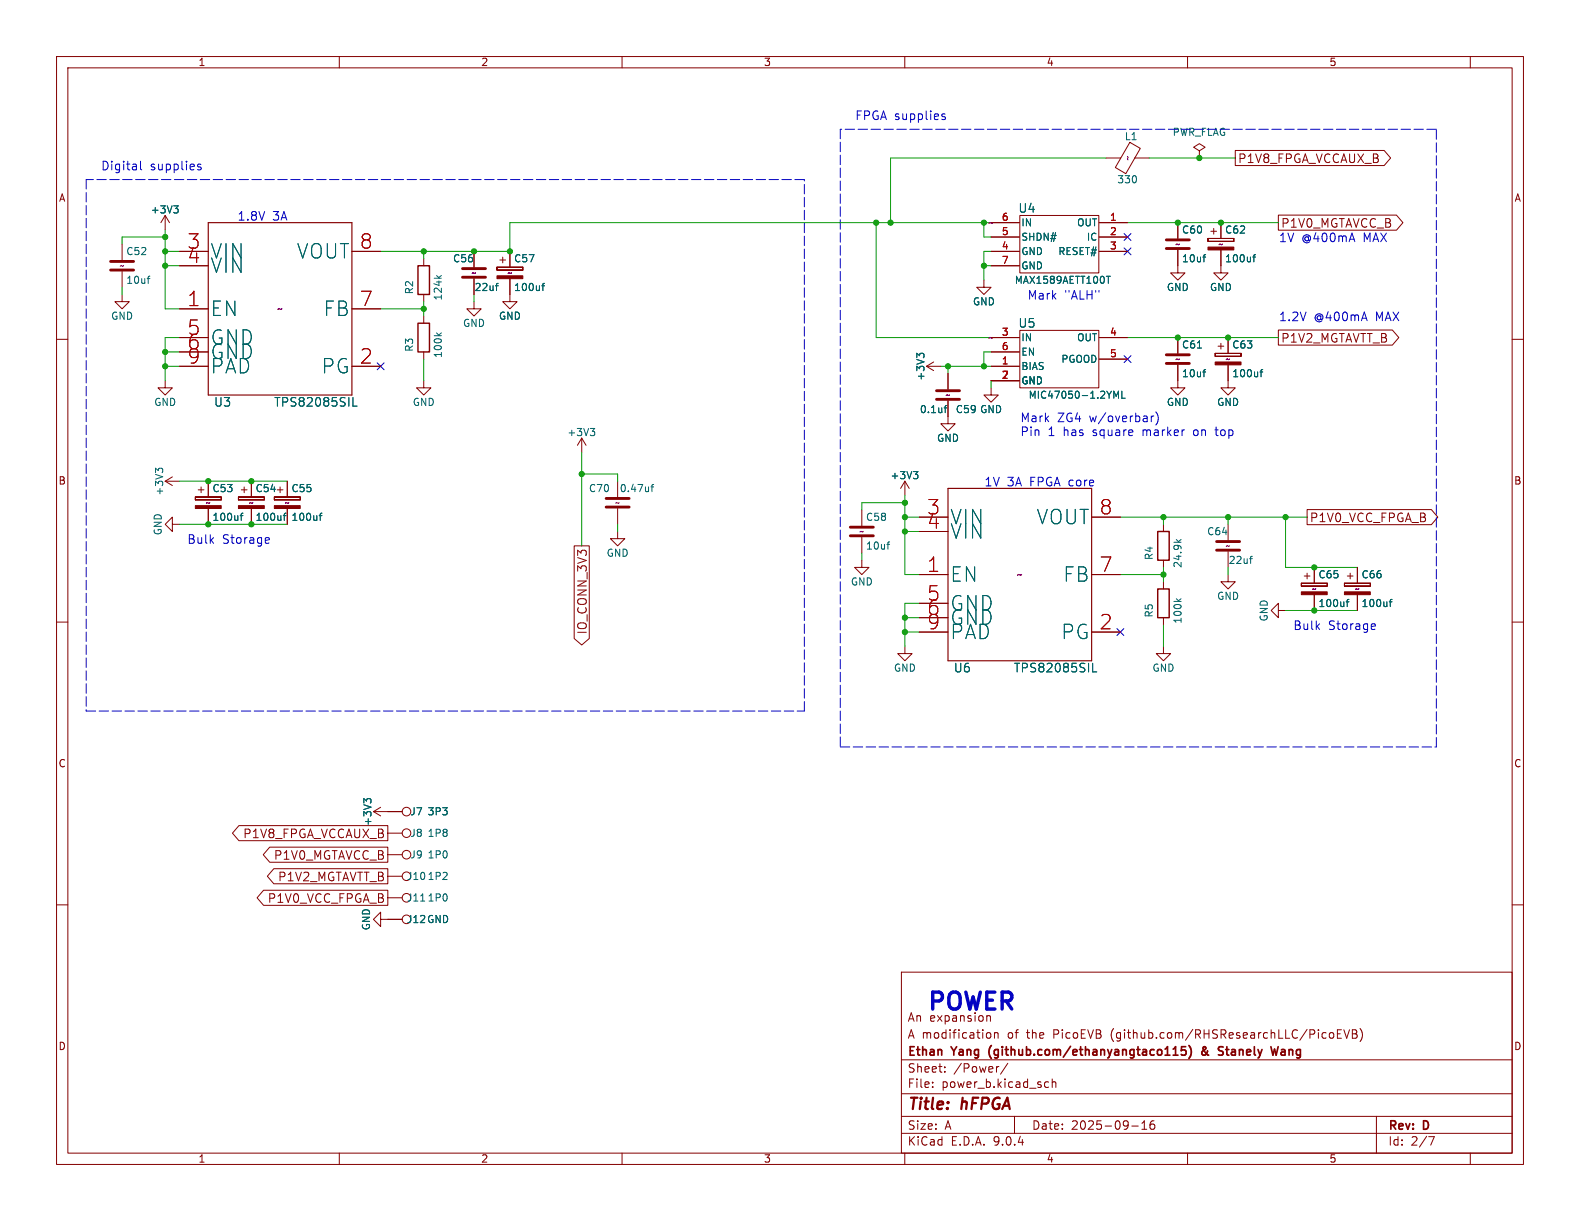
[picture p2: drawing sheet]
<svg xmlns="http://www.w3.org/2000/svg" width="279mm" height="216mm" viewBox="0 0 279 216" stroke-linecap="round" stroke-linejoin="round" font-family="sans-serif">
<g fill="none" stroke="#840000" stroke-width=".18">
<path d="M10 10h259.4v195.9h-259.4zM12 12h255.4v191.9h-255.4zM60 10v2M110 10v2M160 10v2M210 10v2M260 10v2M29.2 38.1l-.8 1.3M29.2 38.1l.8 1.3M29.2 38.1v2.5M175.3 39.4h5M180.3 38.1h14v10.2h-14z"/>
<path d="M194.4 39.4h5M195.6 27.9h2.6M199.8 25.2l1.9 1-2.6 4.5-1.9-1.1zM200.7 27.9h2.5M208.3 39.4v2.8M212.1 26.7l1-.7-1-.6-1 .6 1 .7v1.2M212.1 27.9h.1M215.9 39.4v2.8M218.4 26.6h26.4l1.1 1.3-1.1 1.4h-26.4zM226.1 38h20.8l1.2 1.4-1.2 1.3h-20.8zM21.6 52.1v1.2h1.3l-1.3 1.3-1.3-1.3h1.3M21.6 43.2v2.8"/>
<path d="M21.6 48v2.8M31.7 59.7h5.1M31.7 44.5h5.1M31.7 47h5.1M31.7 54.6h5.1M62.2 44.5h5.1M62.2 54.6h5.1M74.9 45.7v1.3M74.9 52.1v1.2M74.9 55.9v1.3M83.8 53.3v1.3h1.3l-1.3 1.3-1.3-1.3h1.3M83.8 44.5v2.7"/>
<path d="M83.8 49.3v2.8M87.9 47.2v.6zM87.9 47.8h4.6zM87.9 47.2h4.6zM88.4 46h1M88.9 45.5v1M90.2 49.3v4h1.2l-1.2 1.3-1.3-1.3h1.3M90.2 44.5v2.7M92.5 47.2v.6zM174 49.5v1.3h1.3l-1.3 1.3-1.3-1.3h1.3M175.3 59.7h5M175.3 41.9h5"/>
<path d="M175.3 44.5h5M175.3 47h5M180.3 58.4h14v10.2h-14zM194.4 59.7h5M194.4 41.9h5M194.4 44.5h5M208.3 44.2v4.1h1.2l-1.2 1.2-1.3-1.2h1.3M208.3 59.7v2.8M213.6 42.2v.5zM213.6 42.7h4.6zM213.6 42.2h4.6zM214.1 40.9h1"/>
<path d="M214.6 40.4v1M215.9 44.2v4.1h1.3l-1.3 1.2-1.3-1.2h1.3M217.2 59.7v2.8M218.2 42.2v.5zM226.1 58.4h20.1l1.2 1.3-1.2 1.3h-20.1zM10 60h2M29.2 67.3v1.3h1.3l-1.3 1.3-1.3-1.3h1.3M31.7 62.2h5.1M31.7 64.8h5.1M62.2 64.8h5.1M74.9 67.3v1.3h1.3l-1.3 1.3-1.2-1.3h1.2M74.9 62.2v1.3"/>
<path d="M102.9 77.5l-.8 1.2M102.9 77.5l.7 1.2M102.9 77.5v2.5M163.8 64.8h2.6M163.8 64.8l1.3 .7M165.1 64l-1.3 .8M167.6 70.9v4h1.3l-1.3 1.3-1.2-1.3h1.2M167.6 66v2.8M175.3 68.6v1.3h1.2l-1.2 1.2-1.3-1.2h1.3M175.3 62.2h5M175.3 64.8h5M175.3 67.3h5"/>
<path d="M194.4 63.5h5M208.3 64.5v4.1h1.2l-1.2 1.3-1.3-1.3h1.3M214.9 62.5v.5zM214.9 63h4.6zM214.9 62.5h4.6zM215.4 61.2h1M215.9 60.7v1M217.2 64.5v4.1h1.2l-1.2 1.3-1.3-1.3h1.3M219.5 62.5v.5zM267.4 60h2M29.2 85.1l1.3 .8M29.2 85.1h2.5"/>
<path d="M30.5 92.7v-1.3l-1.3 1.3 1.3 1.3v-1.3h1.2M30.5 84.3l-1.3 .8M34.5 87.9v.5zM34.5 88.4h4.6zM34.5 87.9h4.6zM35.1 86.6h1M35.6 86.1v1M36.8 85.1v2.8M36.8 89.9v2.8M39.1 87.9v.5zM42.2 87.9v.5zM42.2 88.4h4.5z"/>
<path d="M42.2 87.9h4.5zM42.7 86.6h1M43.2 86.1v1M44.4 85.1v2.8M44.4 89.9v2.8M46.7 87.9v.5zM48.5 87.9v.5zM48.5 88.4h4.6zM48.5 87.9h4.6zM49 86.6h1M49.5 86.1v1M50.8 85.1v2.8"/>
<path d="M50.8 89.9v2.8M53.1 87.9v.5zM101.5 96.5h2.7v16.4l-1.3 1.2-1.4-1.2zM109.2 94v1.3h1.3l-1.3 1.2-1.3-1.2h1.3M109.2 85.1v2.8M109.2 89.9v2.8M152.4 99.1v1.2h1.3l-1.3 1.3-1.3-1.3h1.3M152.4 90.2v2.8M152.4 95v2.8M160 85.1l-.7 1.3M160 85.1l.8 1.3M160 85.1v2.5"/>
<path d="M162.6 91.4h5M162.6 94h5M193 91.4h5.1M205.7 92.7v1.3M205.7 99.1v1.2M217.2 92.7v2.8M217.2 97.5v2.8M231.1 90.1h22l1.2 1.3-1.2 1.4h-22zM10 110h2M160 114.3v1.3h1.3l-1.3 1.2-1.3-1.2h1.3M162.6 101.6h5M162.6 106.7h5"/>
<path d="M162.6 109.2h5M162.6 111.8h5M193 101.6h5.1M193 111.8h5.1M205.7 114.3v1.3h1.3l-1.3 1.2-1.2-1.2h1.2M205.7 102.9v1.2M205.7 109.2v1.3M217.2 101.6v1.3h1.2l-1.2 1.2-1.3-1.2h1.3M226.1 108v-1.3l-1.3 1.3 1.3 1.2v-1.2h1.2M230.1 103.1v.5zM230.1 103.6h4.6zM230.1 103.1h4.6z"/>
<path d="M230.6 101.9h1M231.1 101.3v1.1M232.4 100.3v2.8M232.4 105.2v2.8M234.7 103.1v.5zM237.7 103.1v.5zM237.7 103.6h4.6zM237.7 103.1h4.6zM238.3 101.9h1M238.8 101.3v1.1M240 100.3v2.8M240 105.2v2.8"/>
<path d="M242.3 103.1v.5zM267.4 110h2M42.3 146h26.3v2.7h-26.3l-1.2-1.4zM46.6 157.4h22v2.7h-22l-1.1-1.3zM47.7 149.8h20.9v2.7h-20.9l-1.1-1.4zM48.4 153.6h20.2v2.7h-20.2l-1.1-1.4zM66 143.5h5.1M66 143.5l1.3 .8M67.3 142.7l-1.3 .8M68.6 154.9h2.5M68.6 151.1h2.5M68.6 147.3h2.5"/>
<path d="M68.6 158.8h2.5M10 160h2M67.3 162.6v-1.3l-1.3 1.3 1.3 1.2v-1.2h3.8M159.4 171.9h108v32h-108zM174.5 179.6v1M175.1 179.8v.8M267.4 160h2M159.4 197.4h108M159.4 193.4h108M159.4 187.4h108M164.9 192.1v.2M164.9 191.4v.1"/>
<path d="M167.1 189.4v.2M167.1 188.7v.1M174.7 182.6l.4 .1 .1 .2-.1 .5-.4 .2M175.9 182.7l.2-.1 .3 .1 .1 .9M175.9 182.6v1M176.6 188.6l-.2 .1M178.2 188l-1.3 1.9M179.4 197.4v3M184.9 192.2h.5M184.9 191.4h.5M186.1 191.4l.2-.1 .3 .1 .1 .9M186.1 190.8v1.5"/>
<path d="M200.1 199.1h1.2M201.9 199.7h.9M201.9 198.6l.5-.4v1.5M204.1 198.2a.59 .59 0 0 0-.7 .6v.6l.1 .2 .4 .1 .2-.2 .1-.5-.1-.2h-.5l-.2 .2M235.6 182.6l.3 .3v.4l-.3 .3M236.5 182.8h.5M237.2 182.1h-.7v1.5h.7M237.6 182.1l.5 1.5 .5-1.5M239.1 182.1h.5l.3 .1v.3l-.3 .3a.4 .4 0 0 1 .4 .4 .4 .4 0 0 1-.3 .4h-.6zM239.1 182.8h.5M240.5 181.9a1.72 1.72 0 0 1 0 2.3M243.4 197.4v6.5"/>
<path d="M60 203.9v2M110 203.9v2M159.4 200.4h108M160 203.9v2M210 203.9v2M252.6 201h1l-.6 1.5M260 203.9v2"/>
<circle cx="71.9" cy="154.9" r=".76"/>
<circle cx="71.9" cy="147.3" r=".76"/>
<circle cx="71.9" cy="143.5" r=".76"/>
<circle cx="71.9" cy="151.1" r=".76"/>
<circle cx="71.9" cy="158.7" r=".76"/>
<circle cx="71.9" cy="162.6" r=".76"/>
</g>
<path d="M207.5 186.6h.8M207.6 185.4l.3-.3v1.5M209.7 185.1h-.7l-.1 .7 .2-.2 .5 .1 .1 .2v.5l-.2 .2-.6-.2M210.3 184.9a1.74 1.74 0 0 1-.1 2.2M213.2 185.5l-.5 .4a.41 .41 0 0 0-.1 .5 .41 .41 0 0 0 .6 .1M213.2 185.1h-.4a.56 .56 0 0 0 .2 .8l.3 .4M215.7 185.8l.5 .1 .1 .4-.3 .3h-.3M215.7 185.1h.6M226 185.1l-.3 1.5-.3-1.1M226.7 185.6h-.1M226.7 186a.29 .29 0 0 0-.2 .3 .29 .29 0 0 0 .2 .3" fill="none" stroke="#840000" stroke-width=".3"/>
<path d="M73.9 47h2v5.1h-2zM73.9 57.2h2v5h-2zM204.7 94h2.1v5.1h-2.1zM204.7 104.1h2.1v5.1h-2.1z" fill="none" stroke="#840000" stroke-width=".25"/>
<g fill="none" stroke="#006464" stroke-width=".18">
<path d="M30.7 36.4h.8l-.4 .5M31.3 36.9l.2 .2v.3l-.2 .3M26 49.3h.5M26.5 48.8l-.2 .1M37.4 45.6l.9 2.6 .8-2.6M40 45.6v2.6M42.6 45.6v2.6l-1.4-2.6v2.6M77.2 48.7l.5 .5M77.2 58.9l.5 .5M78 48.7l-.4 .4M78 58.9l-.4 .3M87.6 50.5h.5"/>
<path d="M88.1 50.1l-.2 .1M95.8 50.5h.5M96.3 50.1l-.3 .2v1.1M195.6 48.9h.7M196 48.9v1.2M212.7 45.5h.5M213.2 45l-.2 .1M221.5 45.5h.5M222 45l-.3 .2v1.1M37.7 62.3l.1 .5M39.2 62.3v.9M41.8 60.9v2.5l-1.5-2.5v2.5"/>
<path d="M43 60.9v2.5M44.4 62.3l-.1 .5M62.4 70.3v1.5h.7M104.4 75.8h.8l-.5 .4M104.9 76.2l.3 .3v.3l-.3 .2M162.6 62.9l-.5-.4v.8M162.6 62.7l.2-.2h.4l.2 .2M167 72.1h.4M167.4 71.7l-.3 .2v1.1M197 70.4v-1.2l.4 .9 .4-.9v1.2M198.4 69.2v1.2h.6M211.7 61.5h.8"/>
<path d="M212.7 65.8h.5M213.2 65.3l-.2 .1M222.8 65.8h.5M223.3 65.3l-.3 .2v1.1M28 83.2l-.5-.4v.8M28 83l.2-.2h.3l.3 .2M42.5 91.2h.5M43 90.7l-.3 .2v1.1M50.1 91.2h.5M50.6 90.7l-.3 .2v1.1M56.4 91.2h.5M56.9 90.7l-.3 .2v1.1"/>
<path d="M115.1 86.1h.5M115.6 85.7l-.3 .2v1M156.8 96.3h.5M157.3 95.8l-.2 .1M161.5 83.4h.8l-.4 .5M162.1 83.9l.2 .2v.3l-.2 .3M208 95.4l.5 .5M208.9 95.4l-.5 .4M221 98.8h.5M221.5 98.4h-.3M168.5 109.3l.1 .5M170.1 109.3v.8"/>
<path d="M172.6 107.8v2.6l-1.5-2.6v2.6M173.8 107.8v2.6M175.3 109.3l-.2 .5M193.2 117.3v1.5h.7M208 105.9l.5 .4M208.9 105.9l-.5 .3M238.1 106.4h.4M238.5 106l-.3 .2v1.1M245.7 106.4h.5M246.2 106l-.3 .2v1.1M64.8 141.6l-.5-.4v.8M64.8 141.5l.3-.3h.3l.2 .3"/>
<path d="M74.4 159.3h.7"/>
</g>
<path d="M36.8 39.4h25.4v30.5h-25.4zM167.6 86.4h25.4v30.4h-25.4z" fill="none" stroke="#840000" stroke-width=".2"/>
<g fill="none" stroke="#840000" stroke-width=".51">
<path d="M19.6 46.2h4M19.6 47.8h4M81.8 47.5h4.1M81.8 49h4.1M206.2 42.4h4.1M206.2 43.9h4.1M165.6 69.1h4.1M165.6 70.6h4.1M206.2 62.7h4.1M206.2 64.3h4.1M107.2 89.7h4.1M107.2 88.1h4.1"/>
<path d="M150.4 93.2h4M150.4 94.7h4M215.1 95.8h4.1M215.1 97.3h4.1"/>
</g>
<g fill="#840000" stroke="#840000" stroke-width=".18">
<path d="M213.6 43.7h4.6v.5h-4.6z"/>
<path d="M214.9 64h4.6v.5h-4.6z"/>
<path d="M87.9 48.8h4.6v.5h-4.6z"/>
<path d="M48.5 89.4h4.6v.5h-4.6z"/>
<path d="M42.2 89.4h4.5v.5h-4.5z"/>
<path d="M34.5 89.4h4.6v.5h-4.6z"/>
<path d="M230.1 104.6h4.6v.6h-4.6z"/>
<path d="M237.7 104.6h4.6v.6h-4.6z"/>
</g>
<path d="M15.2 31.8v93.9M142.2 31.8h-127M148.6 22.9v109.2M254 22.9h-105.4M15.2 125.7h127M142.2 125.7v-93.9M148.6 132.1h105.4M254 132.1v-109.2" fill="none" stroke="#0000c2" stroke-width=".18" stroke-dasharray="1.7 .6"/>
<g fill="none" stroke="#009600" stroke-width=".18">
<path d="M154.9 39.4v20.3h20.4M174 39.4v2.5h1.3M175.3 39.4h-85.1v5.1h-22.9M195.6 27.9h-38.1v11.5M199.4 39.4h26.7M203.2 27.9h15.2M21.6 50.8v1.3M29.2 44.5h2.5M29.2 41.9h-7.6v1.3M29.2 40.6v14h2.5M29.2 47h2.5M31.7 59.7h-2.5v7.6"/>
<path d="M67.3 54.6h7.6M74.9 44.5v1.2M74.9 53.3v2.6M83.8 52.1v1.2M174 47h1.3M175.3 44.5h-1.3v5M199.4 59.7h26.7M29.2 64.8h2.5M29.2 62.2h2.5M74.9 63.5v3.8M166.4 64.8h8.9M167.6 64.8v1.2"/>
<path d="M175.3 62.2h-1.3v2.6M175.3 67.3v1.3M31.7 85.1h19.1M31.7 92.7h19.1M102.9 80v16.5M102.9 83.8h6.3v1.3M109.2 92.7v1.3M152.4 97.8v1.3M160 87.6v14h2.6M160 88.9h-7.6v1.3M160 94h2.6M160 91.4h2.6"/>
<path d="M198.1 91.4h33M205.7 91.4v1.3M217.2 91.4v1.3M227.3 91.4v8.9h12.7M160 111.8h2.6M160 109.2h2.6M162.6 106.7h-2.6v7.6M198.1 101.6h7.6M205.7 100.3v2.6M205.7 110.5v3.8M217.2 100.3v1.3M227.3 108h12.7"/>
</g>
<path d="M198.8 43.8l1.2 1.3M198.8 41.3l1.2 1.2M200 43.8l-1.2 1.3M200 41.3l-1.2 1.2M66.7 64.2l1.2 1.2M67.9 64.2l-1.2 1.2M198.8 62.9l1.2 1.2M200 62.9l-1.2 1.2M197.5 111.2l1.2 1.2M198.7 111.2l-1.2 1.2" fill="none" stroke="#000084" stroke-width=".18"/>
<path d="M24.8 28.5v1.3l.3 .2M34.9 29.3l.7 .4-.2 .3h-.5M35.5 29.1l-.3-.1-.3 .2M166.5 20.4l.7 .5-.2 .2h-.5M167.1 20.2l-.3-.1-.3 .2M203.6 73.6v1M204 73.6h-.3l-.1 .2M204.4 72.8a1.77 1.77 0 0 1 .1 2.3M47.1 95.1h.5v.3l-.7 .2M47.6 96l-.5 .1M242.7 110.3l.4 .1 .1 .3-.7 .1M243.1 111.2l-.4 .1" fill="none" stroke="#0000c2" stroke-width=".18"/>
<g fill="#009600" stroke="#009600" stroke-width=".18">
<circle cx="154.9" cy="39.4" r=".46"/>
<circle cx="157.5" cy="39.4" r=".46"/>
<circle cx="174" cy="39.4" r=".46"/>
<circle cx="174" cy="47" r=".46"/>
<circle cx="102.9" cy="83.8" r=".46"/>
<circle cx="160" cy="88.9" r=".46"/>
<circle cx="160" cy="91.4" r=".46"/>
<circle cx="205.7" cy="101.6" r=".46"/>
<circle cx="160" cy="111.8" r=".46"/>
<circle cx="217.2" cy="91.4" r=".46"/>
<circle cx="227.3" cy="91.4" r=".46"/>
<circle cx="167.6" cy="64.8" r=".46"/>
<circle cx="174" cy="64.8" r=".46"/>
<circle cx="160" cy="94" r=".46"/>
<circle cx="160" cy="109.2" r=".46"/>
<circle cx="205.7" cy="91.4" r=".46"/>
<circle cx="232.4" cy="100.3" r=".46"/>
<circle cx="232.4" cy="108" r=".46"/>
<circle cx="212.1" cy="27.9" r=".46"/>
<circle cx="208.3" cy="39.4" r=".46"/>
<circle cx="215.9" cy="39.4" r=".46"/>
<circle cx="74.9" cy="44.5" r=".46"/>
<circle cx="74.9" cy="54.6" r=".46"/>
<circle cx="83.8" cy="44.5" r=".46"/>
<circle cx="90.2" cy="44.5" r=".46"/>
<circle cx="208.3" cy="59.7" r=".46"/>
<circle cx="217.2" cy="59.7" r=".46"/>
<circle cx="36.8" cy="92.7" r=".46"/>
<circle cx="36.8" cy="85.1" r=".46"/>
<circle cx="44.4" cy="92.7" r=".46"/>
<circle cx="44.4" cy="85.1" r=".46"/>
<circle cx="29.2" cy="47" r=".46"/>
<circle cx="29.2" cy="62.2" r=".46"/>
<circle cx="29.2" cy="64.8" r=".46"/>
<circle cx="29.2" cy="44.5" r=".46"/>
<circle cx="29.2" cy="41.9" r=".46"/>
</g>
<text font-size="4.2" fill="#0000c2" x="163.8" y="178.8">POWER</text>
<g font-size="3.5" fill="#a90000">
<text x="33.1" y="44.2">3</text>
<text x="33.1" y="46.7">4</text>
<text x="63.6" y="44.2">8</text>
<text x="33.1" y="54.4">1</text>
<text x="33.1" y="59.4">5</text>
<text x="63.6" y="54.4">7</text>
<text x="33.1" y="62">6</text>
<text x="33.1" y="64.5">9</text>
<text x="63.6" y="64.5">2</text>
<text x="163.9" y="91.2">3</text>
<text x="163.9" y="93.7">4</text>
<text x="194.4" y="91.2">8</text>
<text x="163.9" y="101.3">1</text>
<text x="194.4" y="101.3">7</text>
<text x="163.9" y="106.4">5</text>
<text x="163.9" y="109">6</text>
<text x="163.9" y="111.5">9</text>
<text x="194.4" y="111.5">2</text>
</g>
<g font-size="3.5" fill="#006464">
<text x="37.1" y="45.9">VIN</text>
<text x="52.6" y="45.9">VOUT</text>
<text x="37.1" y="56.1">EN</text>
<text x="57.3" y="56.1">FB</text>
<text x="37.1" y="61.2">GND</text>
<text x="37.1" y="66.3">PAD</text>
<text x="56.9" y="66.3">PG</text>
<text x="167.9" y="92.9">VIN</text>
<text x="167.9" y="95.5">VIN</text>
<text x="183.4" y="92.9">VOUT</text>
<text x="167.9" y="103.1">EN</text>
<text x="188.1" y="103.1">FB</text>
<text x="167.9" y="108.2">GND</text>
<text x="167.9" y="113.3">PAD</text>
<text x="187.8" y="113.3">PG</text>
</g>
<g font-size="2.8" fill="#840000">
<text x="160.4" y="196.8">Title:</text>
<text x="170.1" y="196.8">hFPGA</text>
</g>
<g font-size="2.1" fill="#0000c2">
<text x="151.1" y="21.3">FPGA supplies</text>
<text x="17.8" y="30.2">Digital</text>
<text x="26.5" y="30.2">supplies</text>
<text x="41.9" y="39.1">1.8V</text>
<text x="48.2" y="39.1">3A</text>
<text x="226.1" y="42.9">1V @400mA</text>
<text x="241.1" y="42.9">MAX</text>
<text x="181.6" y="53.1">Mark</text>
<text x="188.2" y="53.1">&quot;ALH&quot;</text>
<text x="226.1" y="56.9">1.2V</text>
<text x="232.3" y="56.9">@400mA</text>
<text x="243.3" y="56.9">MAX</text>
<text x="180.3" y="74.8">Mark</text>
<text x="180.3" y="77.2">Pin</text>
<text x="185.3" y="77.2">1</text>
<text x="187" y="74.8">ZG4</text>
<text x="188" y="77.2">has</text>
<text x="192.7" y="74.8">w/overbar)</text>
<text x="193.4" y="77.2">square</text>
<text x="202.3" y="77.2">marker</text>
<text x="211.4" y="77.2">on</text>
<text x="215.5" y="77.2">top</text>
<text x="174" y="86.1">1V 3A FPGA core</text>
<text x="33" y="96.3">Bulk</text>
<text x="39.3" y="96.3">Storage</text>
<text x="228.6" y="111.5">Bulk</text>
<text x="234.8" y="111.5">Storage</text>
</g>
<g font-size="2.1" fill="#840000">
<text x="218.8" y="29">P1V8_FPGA_VCCAUX_B</text>
<text x="226.4" y="40.5">P1V0_MGTAVCC_B</text>
<text x="226.4" y="60.8">P1V2_MGTAVTT_B</text>
<text x="231.5" y="92.5">P1V0_VCC_FPGA_B</text>
<text x="104" y="112.2" transform="rotate(-90 104 112.2)">IO_CONN_3V3</text>
<text x="42.9" y="148.4">P1V8_FPGA_VCCAUX_B</text>
<text x="48.4" y="152.2">P1V0_MGTAVCC_B</text>
<text x="47.3" y="159.8">P1V0_VCC_FPGA_B</text>
<text x="49.1" y="156">P1V2_MGTAVTT_B</text>
<text x="160.4" y="183.9">A modification</text>
<text x="160.4" y="180.9">An expansion</text>
<text x="178.2" y="183.9">of</text>
<text x="181.7" y="183.9">the</text>
<text x="186.5" y="183.9">PicoEVB</text>
<text x="196.8" y="183.9">(github.com/RHSResearchLLC/PicoEVB)</text>
<text x="160.4" y="189.9">Sheet:</text>
<text x="160.4" y="187.1">Ethan</text>
<text x="168.4" y="187.1">Yang</text>
<text x="168.6" y="189.9">/Power/</text>
<text x="175.5" y="187.1">(github.com/ethanyangtaco115)</text>
<text x="213.8" y="187.1">&amp;</text>
<text x="217.4" y="187.1">Stanely</text>
<text x="227.3" y="187.1">Wang</text>
<text x="160.4" y="192.6">File:</text>
<text x="166.5" y="192.6">power_b.kicad_sch</text>
<text x="160.4" y="202.8">KiCad</text>
<text x="160.4" y="200">Size:</text>
<text x="167.1" y="200">A</text>
<text x="168.1" y="202.8">E.D.A.</text>
<text x="175.7" y="202.8">9.0.4</text>
<text x="182.4" y="200">Date:</text>
<text x="189.4" y="200">2025-09-16</text>
<text x="245.4" y="200.2">Rev:</text>
<text x="245.4" y="202.8">Id:</text>
<text x="249.5" y="202.8">2/7</text>
<text x="251.8" y="200.2">D</text>
</g>
<g font-size="2.1" fill="#840084">
<text x="174.6" y="40.4">~</text>
<text x="48.9" y="55.6">~</text>
<text x="174.6" y="60.7">~</text>
<text x="179.7" y="102.6">~</text>
</g>
<g font-size="2.1" fill="#006464">
<text x="180" y="37.8">U4</text>
<text x="180" y="58.1">U5</text>
<text x="37.8" y="72.1">U3</text>
<text x="48.4" y="72.1">TPS82085SIL</text>
<text x="168.6" y="119.1">U6</text>
<text x="179.2" y="119.1">TPS82085SIL</text>
</g>
<g font-size="1.8" fill="#840000">
<text x="35" y="11.9">1</text>
<text x="85" y="11.9">2</text>
<text x="135" y="11.9">3</text>
<text x="185" y="11.9">4</text>
<text x="235" y="11.9">5</text>
<text x="10.3" y="35.9">A</text>
<text x="267.7" y="35.9">A</text>
<text x="10.3" y="85.9">B</text>
<text x="267.7" y="85.9">B</text>
<text x="10.3" y="135.9">C</text>
<text x="267.7" y="135.9">C</text>
<text x="10.3" y="185.9">D</text>
<text x="267.7" y="185.9">D</text>
<text x="35" y="205.8">1</text>
<text x="85" y="205.8">2</text>
<text x="135" y="205.8">3</text>
<text x="185" y="205.8">4</text>
<text x="235" y="205.8">5</text>
</g>
<g font-size="1.8" fill="#006464">
<text x="198.8" y="25">L1</text>
<text x="207.3" y="24.2">PWR_FLAG</text>
<text x="197.5" y="32.6">330</text>
<text x="26.6" y="37.9">+3V3</text>
<text x="208.9" y="41.5">C60</text>
<text x="216.5" y="41.5">C62</text>
<text x="22.2" y="45.3">C52</text>
<text x="80" y="46.6">C56</text>
<text x="90.8" y="46.6">C57</text>
<text x="208.9" y="46.6">10uf</text>
<text x="216.5" y="46.6">100uf</text>
<text x="22.2" y="50.4">10uf</text>
<text x="73.3" y="52.1" transform="rotate(-90 73.3 52.1)">R2</text>
<text x="78.3" y="53.2" transform="rotate(-90 78.3 53.2)">124k</text>
<text x="83.8" y="51.7">22uf</text>
<text x="90.8" y="51.7">100uf</text>
<text x="206.2" y="51.7">GND</text>
<text x="213.9" y="51.7">GND</text>
<text x="19.6" y="56.7">GND</text>
<text x="81.8" y="58">GND</text>
<text x="88.1" y="56.7">GND</text>
<text x="172" y="54.2">GND</text>
<text x="73.3" y="62.3" transform="rotate(-90 73.3 62.3)">R3</text>
<text x="78.3" y="63.4" transform="rotate(-90 78.3 63.4)">100k</text>
<text x="208.9" y="61.8">C61</text>
<text x="217.8" y="61.8">C63</text>
<text x="27.2" y="72">GND</text>
<text x="72.9" y="72">GND</text>
<text x="163.7" y="67.4" transform="rotate(-90 163.7 67.4)">+3V3</text>
<text x="206.2" y="72">GND</text>
<text x="208.9" y="66.9">10uf</text>
<text x="215.1" y="72">GND</text>
<text x="217.8" y="66.9">100uf</text>
<text x="100.2" y="77.3">+3V3</text>
<text x="162.6" y="73.3">0.1uf</text>
<text x="168.9" y="73.3">C59 GND</text>
<text x="165.6" y="78.3">GND</text>
<text x="29.1" y="87.7" transform="rotate(-90 29.1 87.7)">+3V3</text>
<text x="37.5" y="87.2">C53</text>
<text x="45.1" y="87.2">C54</text>
<text x="51.4" y="87.2">C55</text>
<text x="104" y="87.2">C70</text>
<text x="109.5" y="87.2">0.47uf</text>
<text x="157.4" y="84.9">+3V3</text>
<text x="28.8" y="94.7" transform="rotate(-90 28.8 94.7)">GND</text>
<text x="37.5" y="92.3">100uf</text>
<text x="45.1" y="92.3">100uf</text>
<text x="51.4" y="92.3">100uf</text>
<text x="153" y="92.3">C58</text>
<text x="213.4" y="94.8">C64</text>
<text x="107.2" y="98.7">GND</text>
<text x="153" y="97.4">10uf</text>
<text x="204.1" y="99.1" transform="rotate(-90 204.1 99.1)">R4</text>
<text x="209.1" y="100.5" transform="rotate(-90 209.1 100.5)">24.9k</text>
<text x="217.2" y="99.9">22uf</text>
<text x="150.4" y="103.7">GND</text>
<text x="215.1" y="106.3">GND</text>
<text x="233.1" y="102.5">C65</text>
<text x="233.1" y="107.5">100uf</text>
<text x="240.7" y="102.5">C66</text>
<text x="240.7" y="107.5">100uf</text>
<text x="204.1" y="109.3" transform="rotate(-90 204.1 109.3)">R5</text>
<text x="209.1" y="110.4" transform="rotate(-90 209.1 110.4)">100k</text>
<text x="224.4" y="110" transform="rotate(-90 224.4 110)">GND</text>
<text x="158" y="119">GND</text>
<text x="203.7" y="119">GND</text>
<text x="65.9" y="146.2" transform="rotate(-90 65.9 146.2)">+3V3</text>
<text x="72.5" y="148.2">J8</text>
<text x="72.5" y="144.4">J7</text>
<text x="75.5" y="148.2">1P8</text>
<text x="75.5" y="144.4">3P3</text>
<text x="71.9" y="155.8">J10</text>
<text x="72.5" y="152">J9</text>
<text x="75.5" y="155.8">1P2</text>
<text x="75.5" y="152">1P0</text>
<text x="71.9" y="159.6">J11</text>
<text x="75.5" y="159.6">1P0</text>
<text x="65.6" y="164.6" transform="rotate(-90 65.6 164.6)">GND</text>
<text x="71.9" y="163.4">J12 GND</text>
</g>
<g font-size="1.8" fill="#840084">
<text x="200.3" y="28.5" transform="rotate(-90 200.3 28.5)">~</text>
<text x="21" y="47.9">~</text>
<text x="207.7" y="44">~</text>
<text x="215.3" y="44">~</text>
<text x="83.3" y="49.1">~</text>
<text x="89.6" y="49.1">~</text>
<text x="207.7" y="64.4">~</text>
<text x="216.6" y="64.4">~</text>
<text x="167.1" y="70.7">~</text>
<text x="36.3" y="89.8">~</text>
<text x="43.9" y="89.8">~</text>
<text x="50.2" y="89.8">~</text>
<text x="108.7" y="89.8">~</text>
<text x="151.8" y="94.8">~</text>
<text x="216.6" y="97.4">~</text>
<text x="231.9" y="105">~</text>
<text x="239.5" y="105">~</text>
</g>
<g font-size="1.7" fill="#a90000">
<text x="177.1" y="39.1">6</text>
<text x="177.1" y="41.7">5</text>
<text x="196.2" y="39.1">1</text>
<text x="196.2" y="41.7">2</text>
<text x="177.1" y="44.2">4</text>
<text x="177.1" y="46.7">7</text>
<text x="196.2" y="44.2">3</text>
<text x="177.1" y="59.4">3</text>
<text x="196.2" y="59.4">4</text>
<text x="177.1" y="62">6</text>
<text x="177.1" y="64.5">1</text>
<text x="196.2" y="63.2">5</text>
<text x="177.1" y="67.1">7</text>
</g>
<g font-size="1.7" fill="#006464">
<text x="180.5" y="40.2">IN</text>
<text x="190.4" y="40.2">OUT</text>
<text x="180.5" y="42.8">SHDN#</text>
<text x="180.5" y="45.3">GND</text>
<text x="180.5" y="47.8">GND</text>
<text x="187" y="45.3">RESET#</text>
<text x="192.1" y="42.8">IC</text>
<text x="179.4" y="50.4">MAX1589AETT100T</text>
<text x="180.5" y="60.5">IN</text>
<text x="180.5" y="63.1">EN</text>
<text x="180.5" y="65.6">BIAS</text>
<text x="187.6" y="64.4">PGOOD</text>
<text x="190.4" y="60.5">OUT</text>
<text x="180.5" y="68.2">GND</text>
<text x="181.8" y="70.7">MIC47050-1.2YML</text>
</g>
</svg>
